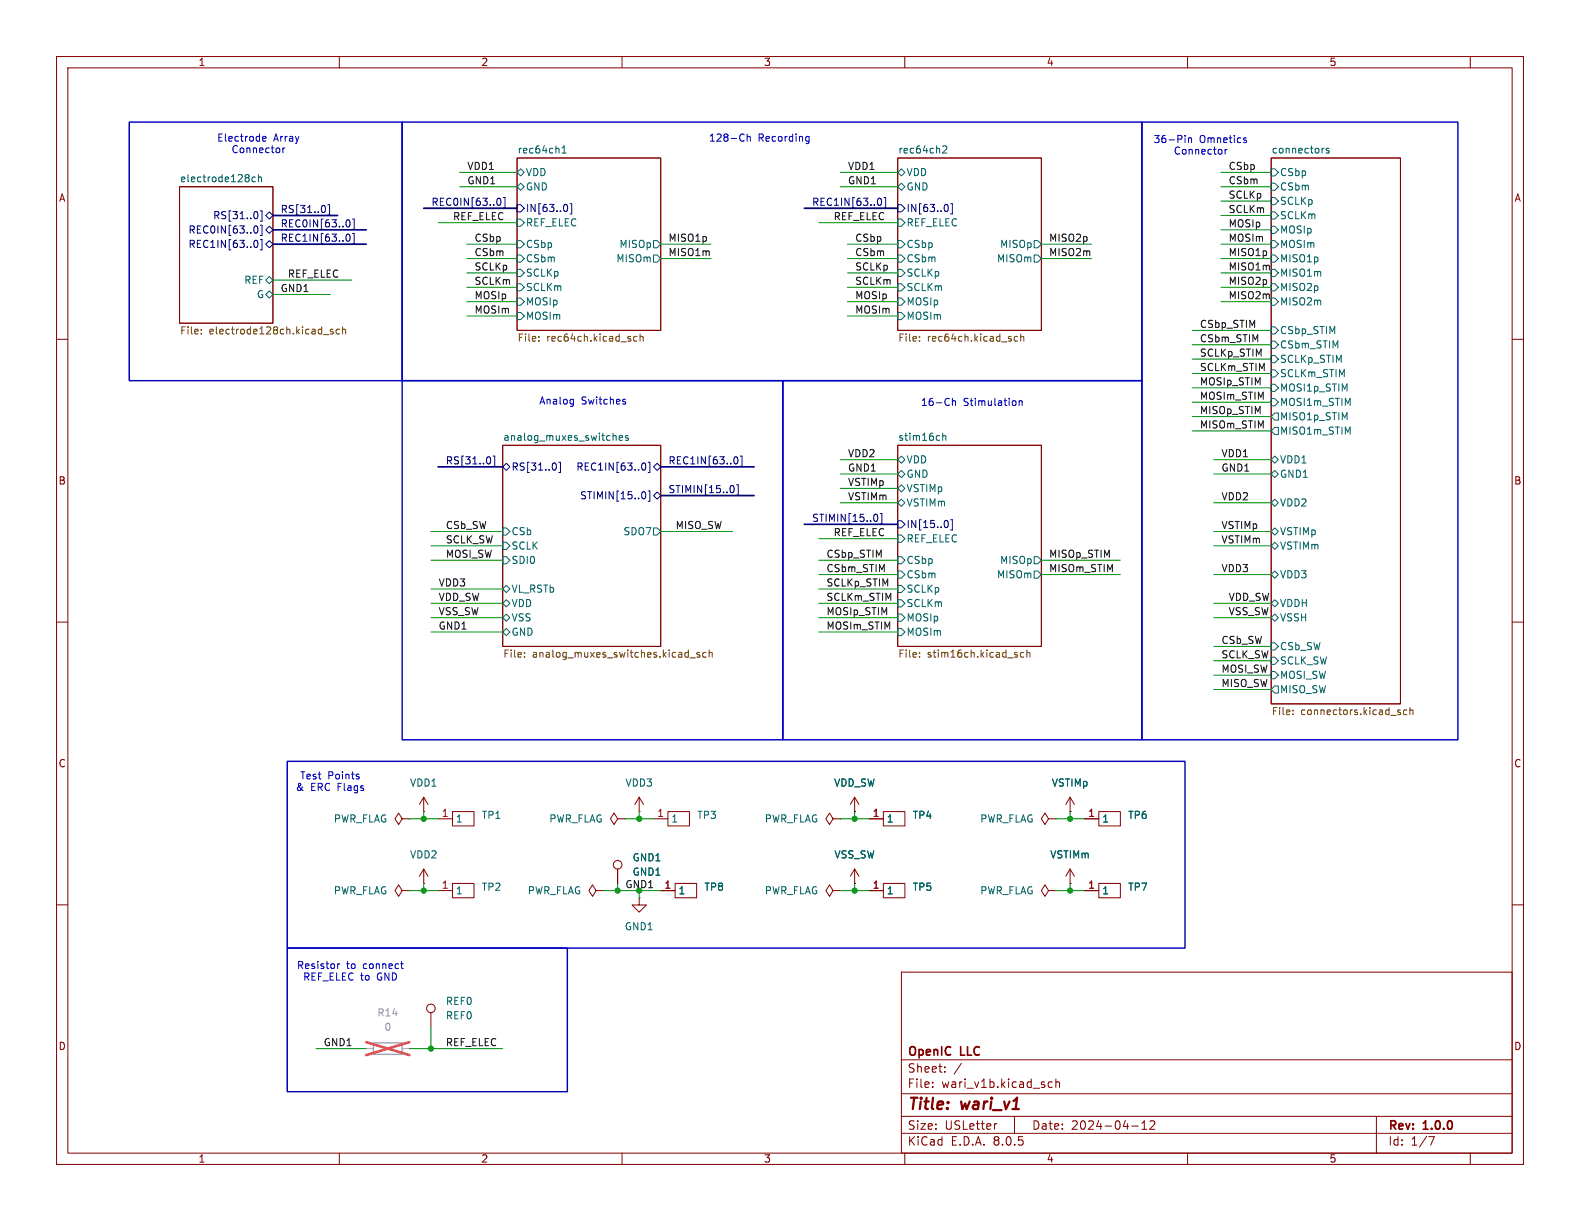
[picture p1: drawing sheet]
<svg xmlns="http://www.w3.org/2000/svg" width="279mm" height="216mm" viewBox="0 0 279 216" stroke-linecap="round" stroke-linejoin="round" font-family="sans-serif">
<g fill="none" stroke="#840000" stroke-width=".18">
<path d="M10 10h259.4v195.9h-259.4zM12 12h255.4v191.9h-255.4zM60 10v2M110 10v2M160 10v2M210 10v2M260 10v2M31.7 33h16.6v24.2h-16.6zM91.4 27.9h25.4v30.5h-25.4zM158.7 27.9h25.4v30.5h-25.4zM224.8 27.9h22.8v96.6h-22.8zM10 60h2"/>
<path d="M267.4 60h2M88.9 78.7h27.9v35.6h-27.9zM158.7 78.7h25.4v35.6h-25.4zM10 110h2M267.4 110h2M10 160h2M71.1 157.5l-.6-1-.7 1 .7 1 .6-1h1.3M71.1 144.8l-.6-1-.7 1 .7 1 .6-1h1.3M72.4 157.5h.1M72.4 144.8h.1M74.9 156.2h.1M74.9 143.5h.1"/>
<path d="M74.9 153.7l-.7 1.2M74.9 141v2.5M74.9 153.7v2.5M74.9 153.7l.8 1.2M74.9 141l-.7 1.2M74.9 141l.8 1.2M77.5 144.8h2.5M77.5 157.5h2.5M80 156.2h3.8v2.6h-3.8zM80 143.5h3.8v2.6h-3.8zM105.4 157.5l-.6-1-.7 1 .7 1 .6-1h1.3M106.7 157.5h.1"/>
<path d="M109.2 144.8l-.6-1-.7 1 .7 1 .6-1h1.3M109.2 153.7v2.5M110.5 144.8h.1M113 143.5h.1M113 158.8v1.2h1.3l-1.3 1.3-1.2-1.3h1.2M113 158.8h.1M113 141l-.7 1.2M113 141v2.5M113 141l.8 1.2M115.6 144.8h2.5M116.8 157.5h2.6M118.1 143.5h3.8v2.6h-3.8z"/>
<path d="M119.4 156.2h3.8v2.6h-3.8zM147.3 144.8l-.6-1-.7 1 .7 1 .6-1h1.3M147.3 157.5l-.6-1-.7 1 .7 1 .6-1h1.3M148.6 144.8h.1M148.6 157.5h.1M151.1 156.2h.1M151.1 143.5h.1M151.1 153.7l-.7 1.2M151.1 141v2.5M151.1 153.7v2.5M151.1 153.7l.8 1.2M151.1 141l-.7 1.2"/>
<path d="M151.1 141l.8 1.2M153.7 144.8h2.5M153.7 157.5h2.5M156.2 143.5h3.8v2.6h-3.8zM156.2 156.2h3.8v2.6h-3.8zM185.4 144.8l-.6-1-.7 1 .7 1 .6-1h1.3M185.4 157.5l-.6-1-.7 1 .7 1 .6-1h1.3M186.7 144.8h.1M186.7 157.5h.1M189.2 156.2h.1M189.2 143.5h.1M189.2 153.7l-.7 1.2"/>
<path d="M189.2 141v2.5M189.2 153.7v2.5M189.2 153.7l.8 1.2M189.2 141l-.7 1.2M189.2 141l.8 1.2M191.8 144.8h2.5M191.8 157.5h2.5M194.3 143.5h3.8v2.6h-3.8zM194.3 156.2h3.8v2.6h-3.8zM267.4 160h2M76.2 179.1v2.5M159.4 171.9h108v32h-108z"/>
<path d="M159.4 197.4h108M159.4 193.4h108M159.4 187.4h108M164.9 192.1v.2M164.9 191.4v.1M167.1 189.4v.2M167.1 188.7v.1M170 188l-1.3 1.9M176.3 198.7l-.3 .1M179.4 197.4v3M186.1 191.4l-.5-.1-.2 .3v.4l.1 .2h.6M186.7 191.4l.2-.1 .4 .1 .1 .9"/>
<path d="M186.7 190.8v1.5M200.1 199.1h1.2M201.9 199.7h.9M201.9 198.6l.5-.4v1.5M203.4 198.3l.5-.1 .2 .1 .1 .3-.9 1.1h.9M243.4 197.4v6.5M60 203.9v2M110 203.9v2M159.4 200.4h108M160 203.9v2M210 203.9v2M252.6 201h1l-.6 1.5"/>
<path d="M260 203.9v2"/>
<circle cx="109.2" cy="152.9" r=".76"/>
<circle cx="76.2" cy="178.3" r=".76"/>
</g>
<g fill="none" stroke="#006464" stroke-width=".18">
<path d="M45.2 31.4l-.4-.1-.2 .2 .1 .6h.5M45.7 31.4l.2-.1 .3 .1v.7M45.7 30.9v1.2M91.4 30.5l.7-.7 .6 .7-.6 .6zM91.4 33l.7-.6 .6 .6-.6 .7zM91.4 38.7h.7l.6 .7-.6 .6h-.7zM99.4 27.1h.7M99.4 26.2l.4-.4v1.3M158.7 30.5l.7-.7 .6 .7-.6 .6zM158.7 33l.7-.6 .6 .6-.6 .7zM158.7 38.7h.7l.6 .7-.6 .6h-.7zM166.7 25.9l.5-.1 .2 .4-.7 .9h.7"/>
<path d="M224.8 37.5h.6l.7 .6-.7 .6h-.6zM224.8 34.9h.6l.7 .7-.7 .6h-.6zM224.8 32.4h.6l.7 .6-.7 .7h-.6zM224.8 29.8h.6l.7 .7-.7 .6h-.6zM234.1 26.2l-.2 .1M235 26.3l-.3-.1-.2 .2 .1 .2 .4 .1v.3h-.5M47 52.1l.6-.7 .7 .7-.7 .6zM47.6 48.9l.7 .6-.7 .7-.6-.7zM91.4 50.2h.7l.6 .6-.6 .6h-.7zM91.4 52.7h.7l.6 .6-.6 .7h-.7zM91.4 55.2h.7l.6 .7-.6 .6h-.7zM91.4 45.1h.7l.6 .6-.6 .7h-.7z"/>
<path d="M91.4 47.6h.7l.6 .7-.6 .6h-.7zM91.4 42.5h.7l.6 .7-.6 .6h-.7zM115.6 45.1h.6l.6 .6-.6 .7h-.6zM115.6 42.5h.6l.6 .7-.6 .6h-.6zM158.7 50.2h.7l.6 .6-.6 .6h-.7zM158.7 52.7h.7l.6 .6-.6 .7h-.7zM158.7 55.2h.7l.6 .7-.6 .6h-.7zM158.7 45.1h.7l.6 .6-.6 .7h-.7zM158.7 47.6h.7l.6 .7-.6 .6h-.7zM158.7 42.5h.7l.6 .7-.6 .6h-.7zM182.9 45.1h.6l.6 .6-.6 .7h-.6zM182.9 42.5h.6l.6 .7-.6 .6h-.6z"/>
<path d="M224.8 45.1h.6l.7 .6-.7 .7h-.6zM224.8 42.5h.6l.7 .7-.7 .6h-.6zM224.8 47.6h.6l.7 .7-.7 .6h-.6zM224.8 50.2h.6l.7 .6-.7 .6h-.6zM224.8 52.7h.6l.7 .6-.7 .7h-.6zM224.8 40h.6l.7 .6-.7 .7h-.6zM224.8 57.8h.6l.7 .6-.7 .7h-.6zM108.6 77l.4 .2v.7M109.5 77.4l.6-.1-.1-.2-.3-.1-.2 .2 .1 .6h.4M111.1 77.1l-.3-.1-.2 .2 .1 .2 .4 .1v.3h-.5M166.7 76.6v1.3M166.7 77.1l.2-.1 .3 .1 .1 .8"/>
<path d="M224.8 62.9h.6l.7 .6-.7 .6h-.6zM224.8 60.3h.6l.7 .7-.7 .6h-.6zM224.8 65.4h.6l.7 .6-.7 .7h-.6zM224.8 67.9h.6l.7 .7-.7 .6h-.6zM224.8 70.5h.6l.7 .6-.7 .7h-.6zM225.4 73h.7v1.3h-.7l-.6-.6zM225.4 75.6h.7v1.2h-.7l-.6-.6zM88.9 98.4h.6l.7 .7-.7 .6h-.6zM88.9 95.9h.6l.7 .6-.7 .7h-.6zM88.9 93.3h.6l.7 .7-.7 .6h-.6zM115.6 93.3h.6l.6 .7-.6 .6h-.6zM158.7 83.8l.7-.6 .6 .6-.6 .7z"/>
<path d="M158.7 98.4h.7l.6 .7-.6 .6h-.7zM158.7 94.6h.7l.6 .7-.6 .6h-.7zM158.7 86.4l.7-.7 .6 .7-.6 .6zM158.7 88.9l.7-.6 .6 .6-.6 .6zM159.4 80.6l.6 .7-.6 .6-.7-.6zM182.9 98.4h.6l.6 .7-.6 .6h-.6zM224.8 81.3l.6-.7 .7 .7-.7 .6zM224.8 83.8l.6-.6 .7 .6-.7 .7zM224.8 88.9l.6-.6 .7 .6-.7 .6zM224.8 94l.6-.7 .7 .7-.7 .6zM224.8 96.5l.6-.6 .7 .6-.7 .7zM88.9 109.2l.6-.6 .7 .6-.7 .7z"/>
<path d="M88.9 106.7l.6-.7 .7 .7-.7 .6zM88.9 111.8l.6-.7 .7 .7-.7 .6zM88.9 104.1l.6-.6 .7 .6-.7 .7zM158.7 101h.7l.6 .6-.6 .6h-.7zM158.7 108.6h.7l.6 .6-.6 .7h-.7zM158.7 111.1h.7l.6 .7-.6 .6h-.7zM158.7 103.5h.7l.6 .6-.6 .7h-.7zM158.7 106h.7l.6 .7-.6 .6h-.7zM182.9 101h.6l.6 .6-.6 .6h-.6zM224.8 101.6l.6-.6 .7 .6-.7 .6zM224.8 106.7l.6-.7 .7 .7-.7 .6zM224.8 109.2l.6-.6 .7 .6-.7 .7z"/>
<path d="M224.8 113.7h.6l.7 .6-.7 .6h-.6zM224.8 116.2h.6l.7 .6-.7 .7h-.6zM224.8 118.7h.6l.7 .7-.7 .6h-.6zM225.4 121.3h.7v1.3h-.7l-.6-.7z"/>
</g>
<g fill="none" stroke="#000084" stroke-width=".18">
<path d="M45.4 37.5l.2 .4-.2 .7M46 39.8h.3v1.8h-.3M46 37.3h.3v1.8h-.3M47.6 37.5l.7 .6-.7 .6-.6-.6zM57.4 36.4l.2 .4-.2 .7M58 36.2h.3v1.8h-.3M61.4 38.9h.1a.68 .68 0 0 1 .4 .6 .68 .68 0 0 1-.4 .6h-.1M62.3 38.7h.3v1.9h-.3M88 35.1l.2-.1a.68 .68 0 0 1 .4 .7 .68 .68 0 0 1-.4 .6h-.2M89 34.9h.3v1.8h-.3M91.4 36.2h.7l.6 .6-.6 .7h-.7zM100.1 36.1a.79 .79 0 0 1 0 1.3"/>
<path d="M100.8 36h.3v1.8h-.3M155.3 35.1l.2-.1a.68 .68 0 0 1 .4 .7 .68 .68 0 0 1-.4 .6h-.2M156.3 34.9h.3v1.8h-.3M158.7 36.2h.7l.6 .6-.6 .7h-.7zM167.4 36.1a.79 .79 0 0 1 0 1.3M168.1 36h.3v1.8h-.3M45.1 40l.1-.1a.68 .68 0 0 1 .4 .7 .68 .68 0 0 1-.4 .6h-.1M45.1 42.6l.1-.1a.68 .68 0 0 1 .4 .6 .68 .68 0 0 1-.4 .7l-.1-.1M46 42.4h.3v1.8h-.3M47 43.2l.6-.7 .7 .7-.7 .6zM47.6 40l.7 .6-.7 .7-.6-.7zM61.4 41.5l.1-.1a.68 .68 0 0 1 .4 .6 .68 .68 0 0 1-.4 .7l-.1-.1"/>
<path d="M62.3 41.3h.3v1.8h-.3M86.6 80.8l.2 .5-.2 .7M87.2 80.6h.3v1.9h-.3M88.9 82.6l.6-.7 .7 .7-.7 .6zM98.2 81.9l.2 .4-.2 .8M98.8 81.7h.3v1.9h-.3M113.6 81.9h.2a.68 .68 0 0 1 .4 .6 .68 .68 0 0 1-.4 .6h-.2M113.9 86.9a.79 .79 0 0 1 0 1.3M114.6 86.8h.3v1.8h-.3M114.6 81.7h.3v1.9h-.3M115.6 87.6l.6-.6 .6 .6-.6 .7zM115.6 82.6l.6-.7 .6 .7-.6 .6z"/>
<path d="M129.5 85.8a.79 .79 0 0 1 0 1.3M129.9 80.8h.2a.68 .68 0 0 1 .4 .6 .68 .68 0 0 1-.4 .6h-.2M130.2 85.7h.3v1.8h-.3M130.9 80.6h.3v1.9h-.3M154.9 90.9a.79 .79 0 0 1 0 1.3M155.6 90.8h.3v1.8h-.3M158.7 92.1h.7l.6 .6-.6 .6h-.7zM167.4 92a.79 .79 0 0 1 0 1.3M168.1 91.9h.3v1.8h-.3"/>
</g>
<g fill="none" stroke="#725600" stroke-width=".18">
<path d="M35.6 58.9v.2M35.6 58.3v.1M57.2 59.2h1M58.9 58.3l-.3-.1-.2 .2 .1 .2 .4 .1v.3h-.5M60 58.3l-.3-.1-.3 .3 .1 .5h.5M60.6 58.3l.2-.1 .3 .1v.8M60.6 57.8v1.3M95.3 59.5v.2M112.6 59.5h-.3l-.3 .2 .2 .6h.4M113.2 59.6l.2-.1h.3v.8M113.2 59.1v1.2M162.6 59.5v.2"/>
<path d="M180 59.5h-.4l-.2 .2 .1 .6h.5M180.5 59.6l.2-.1h.3v.8M180.5 59.1v1.2M95.3 60.2v.1M162.6 60.2v.1M92.7 116.1v.1M92.7 115.4v.1M122 116.3h1M123.7 115.4h-.3l-.2 .1 .1 .2 .4 .1v.3h-.5M124.9 115.4h-.4l-.2 .2 .1 .5h.5M125.4 115.5l.2-.1h.3l.1 .8M125.4 114.9v1.3"/>
<path d="M162.6 116.1v.1M162.6 115.4v.1M179.9 115.8v.3M181 115.4h-.3l-.3 .2 .2 .5h.4M181.6 115.5l.2-.1h.3v.8M181.6 114.9v1.3M228.6 126.2v.2M228.6 125.6v.1M247.5 125.9l.2 .2-.2 .3M247.5 125.5l.1 .1M248.8 125.6l-.4-.1-.2 .3 .1 .5h.5M249.3 125.6l.2-.1 .3 .1 .1 .8"/>
<path d="M249.3 125.1v1.3"/>
</g>
<path d="M66 184.4h5.1v2h-5.1z" fill="none" stroke="#a1a1a1" stroke-width=".25"/>
<path d="M64.8 185.4h1.2M71.1 185.4h1.3" fill="none" stroke="#a1a1a1" stroke-width=".18"/>
<path d="M64.8 184.3l7.6 2.3M72.4 184.3l-7.6 2.3" fill="none" stroke="#e65255" stroke-width=".46"/>
<g fill="none" stroke="#0000c2" stroke-width=".18">
<path d="M46.4 24.5l.7-.1-.1-.2-.4-.1-.2 .2 .1 .6h.5M50 26.2v.8M50.1 26.2l-.1 .2M131.5 23.8h.1M131.6 24.8l-.1 .1M132.1 23.7v1.3M132.1 24.2l.2-.1 .3 .1 .1 .8M142.6 24.9h.5M142.6 24.2h.5M143.1 24.1v1l-.3 .3-.3-.1M209.6 23.9v.2M209.6 24.4v.8"/>
<path d="M210.2 24.4v.8M210.2 24.5l.1-.1h.4v.8M216.6 26.4v.9M217 26.4l-.4 .3M220.1 24.4h.3M220.1 24.8l.3 .1v.1l-.1 .2h-.3M101 70.6l.4 .1M101.4 70.6v1l-.2 .3M101.4 71.4h-.4M110.3 71l.3 .1 .1 .2-.2 .1h-.3M110.3 70.6l.3 .1M168.4 70.4v1.3"/>
<path d="M168.4 71l.2-.1h.3l.1 .8M179.5 70.9l.2 .2-.2 .5M180.2 71l.2-.1h.3l.1 .8M180.2 70.9v.8M63.3 137.3l.2 .2-.2 .2M63.3 136.9l.2 .1M59.7 170.4v.9M60.1 170.4l-.4 .3M70.8 170.4h.5M71.1 171.2l.2 .1"/>
</g>
<path d="M22.9 21.6h48.2v45.7h-48.2zM71.1 21.6h130.8v45.7h-130.8zM201.9 21.6h55.9v109.2h-55.9zM71.1 67.3h67.3v63.5h-67.3zM138.4 67.3h63.5v63.5h-63.5zM50.8 134.6h158.7v33h-158.7zM50.8 167.6h49.5v25.4h-49.5z" fill="none" stroke="#0000c2" stroke-width=".25"/>
<path d="M48.3 38.1h11.4M74.9 36.8h16.5M142.2 36.8h16.5M48.3 40.6h16.5M48.3 43.2h16.5M77.5 82.6h11.4M116.8 87.6h16.5M116.8 82.6h16.5M142.2 92.7h16.5" fill="none" stroke="#000084" stroke-width=".3"/>
<g fill="none" stroke="#009600" stroke-width=".18">
<path d="M77.5 39.4h13.9M81.3 33h10.1M81.3 30.5h10.1M144.8 39.4h13.9M148.6 33h10.1M148.6 30.5h10.1M215.9 33h8.9M215.9 30.5h8.9M215.9 35.6h8.9M215.9 38.1h8.9M48.3 52.1h10.1M48.3 49.5h13.9"/>
<path d="M82.5 45.7h8.9M82.5 50.8h8.9M82.5 43.2h8.9M82.5 48.3h8.9M82.5 53.3h8.9M82.5 55.9h8.9M116.8 45.7h8.9M116.8 43.2h8.9M149.9 45.7h8.8M149.9 50.8h8.8M149.9 43.2h8.8M149.9 48.3h8.8"/>
<path d="M149.9 53.3h8.8M149.9 55.9h8.8M184.1 45.7h8.9M184.1 43.2h8.9M210.8 58.4h14M215.9 45.7h8.9M215.9 50.8h8.9M215.9 43.2h8.9M215.9 48.3h8.9M215.9 53.3h8.9M215.9 40.6h8.9M210.8 71.1h14"/>
<path d="M210.8 73.7h14M210.8 68.6h14M210.8 76.2h14M210.8 61h14M210.8 63.5h14M210.8 66h14M76.2 96.5h12.7M76.2 94h12.7M76.2 99.1h12.7M116.8 94h12.7M144.8 99.1h13.9M144.8 95.3h13.9"/>
<path d="M148.6 88.9h10.1M148.6 86.4h10.1M148.6 83.8h10.1M148.6 81.3h10.1M184.1 99.1h14M214.6 96.5h10.2M214.6 88.9h10.2M214.6 83.8h10.2M214.6 81.3h10.2M214.6 94h10.2M76.2 104.1h12.7M76.2 109.2h12.7"/>
<path d="M76.2 106.7h12.7M76.2 111.8h12.7M144.8 101.6h13.9M144.8 104.1h13.9M144.8 109.2h13.9M144.8 106.7h13.9M144.8 111.8h13.9M184.1 101.6h14M214.6 101.6h10.2M214.6 109.2h10.2M214.6 106.7h10.2M214.6 119.4h10.2"/>
<path d="M214.6 114.3h10.2M214.6 116.8h10.2M214.6 121.9h10.2M72.4 144.8h5.1M72.4 157.5h5.1M74.9 143.5v1.3M74.9 156.2v1.3M106.7 157.5h10.1M109.2 156.2v1.3M110.5 144.8h5.1M113 143.5v1.3M113 157.5v1.3"/>
<path d="M148.6 144.8h5.1M148.6 157.5h5.1M151.1 143.5v1.3M151.1 156.2v1.3M186.7 144.8h5.1M186.7 157.5h5.1M189.2 143.5v1.3M189.2 156.2v1.3M55.9 185.4h8.9M72.4 185.4h16.5M76.2 181.6v3.8"/>
</g>
<g fill="#009600" stroke="#009600" stroke-width=".18">
<circle cx="189.2" cy="157.5" r=".46"/>
<circle cx="189.2" cy="144.8" r=".46"/>
<circle cx="74.9" cy="157.5" r=".46"/>
<circle cx="76.2" cy="185.4" r=".46"/>
<circle cx="74.9" cy="144.8" r=".46"/>
<circle cx="113" cy="157.5" r=".46"/>
<circle cx="109.2" cy="157.5" r=".46"/>
<circle cx="113" cy="144.8" r=".46"/>
<circle cx="151.1" cy="157.5" r=".46"/>
<circle cx="151.1" cy="144.8" r=".46"/>
</g>
<g font-size="2.8" fill="#840000">
<text x="160.4" y="196.8">Title:</text>
<text x="170.1" y="196.8">wari_v1</text>
</g>
<g font-size="2.1" fill="#840000">
<text x="160.4" y="189.9">Sheet:</text>
<text x="160.4" y="187.1">OpenIC</text>
<text x="169.9" y="187.1">LLC</text>
<text x="160.4" y="192.6">File:</text>
<text x="166.5" y="192.6">wari_v1b.kicad_sch</text>
<text x="160.4" y="202.8">KiCad</text>
<text x="160.4" y="200">Size:</text>
<text x="167.1" y="200">USLetter</text>
<text x="168.1" y="202.8">E.D.A.</text>
<text x="175.7" y="202.8">8.0.5</text>
<text x="182.4" y="200">Date:</text>
<text x="189.4" y="200">2024-04-12</text>
<text x="245.4" y="200.2">Rev:</text>
<text x="245.4" y="202.8">Id:</text>
<text x="249.5" y="202.8">1/7</text>
<text x="251.8" y="200.2">1.0.0</text>
</g>
<g font-size="1.8" fill="#840000">
<text x="35" y="11.9">1</text>
<text x="85" y="11.9">2</text>
<text x="135" y="11.9">3</text>
<text x="185" y="11.9">4</text>
<text x="235" y="11.9">5</text>
<text x="10.3" y="35.9">A</text>
<text x="267.7" y="35.9">A</text>
<text x="10.3" y="85.9">B</text>
<text x="267.7" y="85.9">B</text>
<text x="10.3" y="135.9">C</text>
<text x="267.7" y="135.9">C</text>
<text x="10.3" y="185.9">D</text>
<text x="267.7" y="185.9">D</text>
<text x="35" y="205.8">1</text>
<text x="85" y="205.8">2</text>
<text x="135" y="205.8">3</text>
<text x="185" y="205.8">4</text>
<text x="235" y="205.8">5</text>
</g>
<g font-size="1.8" fill="#0000c2">
<text x="38.3" y="25.2">Electrode</text>
<text x="40.8" y="27.3">Connector</text>
<text x="48.4" y="25.2">Array</text>
<text x="125.3" y="25.3">128-Ch</text>
<text x="134" y="25.3">Recording</text>
<text x="203.9" y="25.5">36-Pin</text>
<text x="207.5" y="27.5">Connector</text>
<text x="212.1" y="25.5">Omnetics</text>
<text x="95.3" y="71.7">Analog</text>
<text x="102.8" y="71.7">Switches</text>
<text x="162.8" y="72">16-Ch</text>
<text x="170.3" y="72">Stimulation</text>
<text x="52.2" y="140.1">&amp;</text>
<text x="53" y="138">Test</text>
<text x="54.9" y="140.1">ERC Flags</text>
<text x="57.9" y="138">Points</text>
<text x="52.4" y="171.5">Resistor</text>
<text x="53.5" y="173.6">REF_ELEC to</text>
<text x="61.3" y="171.5">to</text>
<text x="64.3" y="171.5">connect</text>
<text x="66.8" y="173.6">GND</text>
</g>
<g font-size="1.8" fill="#006464">
<text x="91.4" y="27.2">rec64ch1</text>
<text x="158.7" y="27.2">rec64ch2</text>
<text x="224.8" y="27.2">connectors</text>
<text x="31.7" y="32.3">electrode128ch</text>
<text x="92.9" y="31.3">VDD</text>
<text x="92.9" y="33.9">GND</text>
<text x="160.2" y="31.3">VDD</text>
<text x="160.2" y="33.9">GND</text>
<text x="226.3" y="33.9">CSbm</text>
<text x="226.3" y="31.3">CSbp</text>
<text x="92.9" y="40.2">REF_ELEC</text>
<text x="160.2" y="40.2">REF_ELEC</text>
<text x="226.3" y="39">SCLKm</text>
<text x="226.3" y="36.4">SCLKp</text>
<text x="226.3" y="41.5">MOSIp</text>
<text x="92.9" y="46.6">CSbm</text>
<text x="92.9" y="44">CSbp</text>
<text x="108.9" y="46.6">MISOm</text>
<text x="109.4" y="44">MISOp</text>
<text x="160.2" y="46.6">CSbm</text>
<text x="160.2" y="44">CSbp</text>
<text x="176.2" y="46.6">MISOm</text>
<text x="176.7" y="44">MISOp</text>
<text x="226.3" y="46.6">MISO1p</text>
<text x="226.3" y="44">MOSIm</text>
<text x="43.1" y="50.4">REF</text>
<text x="45.3" y="52.9">G</text>
<text x="92.9" y="51.7">SCLKm</text>
<text x="92.9" y="49.1">SCLKp</text>
<text x="160.2" y="51.7">SCLKm</text>
<text x="160.2" y="49.1">SCLKp</text>
<text x="226.3" y="49.1">MISO1m</text>
<text x="226.3" y="51.7">MISO2p</text>
<text x="92.9" y="54.2">MOSIp</text>
<text x="92.9" y="56.7">MOSIm</text>
<text x="160.2" y="54.2">MOSIp</text>
<text x="160.2" y="56.7">MOSIm</text>
<text x="226.3" y="54.2">MISO2m</text>
<text x="226.3" y="59.3">CSbp_STIM</text>
<text x="226.3" y="64.4">SCLKp_STIM</text>
<text x="226.3" y="61.8">CSbm_STIM</text>
<text x="226.3" y="66.9">SCLKm_STIM</text>
<text x="226.3" y="69.4">MOSI1p_STIM</text>
<text x="226.3" y="72">MOSI1m_STIM</text>
<text x="226.3" y="74.5">MISO1p_STIM</text>
<text x="226.3" y="77.1">MISO1m_STIM</text>
<text x="88.9" y="78">analog_muxes_switches</text>
<text x="158.7" y="78">stim16ch</text>
<text x="160.2" y="82.1">VDD</text>
<text x="226.3" y="82.1">VDD1</text>
<text x="160.2" y="84.7">GND</text>
<text x="160.2" y="87.2">VSTIMp</text>
<text x="160.2" y="89.8">VSTIMm</text>
<text x="226.3" y="84.7">GND1</text>
<text x="226.3" y="89.8">VDD2</text>
<text x="90.4" y="94.8">CSb</text>
<text x="110.2" y="94.8">SDO7</text>
<text x="226.3" y="94.8">VSTIMp</text>
<text x="90.4" y="99.9">SDI0</text>
<text x="90.4" y="97.4">SCLK</text>
<text x="160.2" y="99.9">CSbp</text>
<text x="160.2" y="96.1">REF_ELEC</text>
<text x="176.7" y="99.9">MISOp</text>
<text x="226.3" y="97.4">VSTIMm</text>
<text x="90.4" y="107.5">VDD</text>
<text x="90.4" y="105">VL_RSTb</text>
<text x="160.2" y="102.5">CSbm</text>
<text x="160.2" y="105">SCLKp</text>
<text x="160.2" y="107.5">SCLKm</text>
<text x="176.2" y="102.5">MISOm</text>
<text x="226.3" y="102.5">VDD3</text>
<text x="226.3" y="107.5">VDDH</text>
<text x="90.4" y="110.1">VSS</text>
<text x="90.4" y="112.6">GND</text>
<text x="160.2" y="110.1">MOSIp</text>
<text x="160.2" y="112.6">MOSIm</text>
<text x="226.3" y="110.1">VSSH</text>
<text x="226.3" y="115.2">CSb_SW</text>
<text x="226.3" y="117.7">SCLK_SW</text>
<text x="226.3" y="122.8">MISO_SW</text>
<text x="226.3" y="120.2">MOSI_SW</text>
<text x="72.4" y="139.3">VDD1</text>
<text x="110.5" y="139.3">VDD3</text>
<text x="147.4" y="139.3">VDD_SW</text>
<text x="185.9" y="139.3">VSTIMp</text>
<text x="58.9" y="145.6">PWR_FLAG</text>
<text x="80.5" y="145.6">1</text>
<text x="85.1" y="145">TP1</text>
<text x="97" y="145.6">PWR_FLAG</text>
<text x="118.6" y="145.6">1</text>
<text x="123.2" y="145">TP3</text>
<text x="135.1" y="145.6">PWR_FLAG</text>
<text x="156.7" y="145.6">1</text>
<text x="161.3" y="145">TP4</text>
<text x="173.2" y="145.6">PWR_FLAG</text>
<text x="194.8" y="145.6">1</text>
<text x="199.4" y="145">TP6</text>
<text x="72.4" y="152">VDD2</text>
<text x="111.8" y="152.5">GND1</text>
<text x="111.8" y="155">GND1</text>
<text x="147.5" y="152">VSS_SW</text>
<text x="185.6" y="152">VSTIMm</text>
<text x="58.9" y="158.3">PWR_FLAG</text>
<text x="80.5" y="158.3">1</text>
<text x="85.1" y="157.7">TP2</text>
<text x="93.2" y="158.3">PWR_FLAG</text>
<text x="119.9" y="158.3">1</text>
<text x="124.5" y="157.7">TP8</text>
<text x="135.1" y="158.3">PWR_FLAG</text>
<text x="156.7" y="158.3">1</text>
<text x="161.3" y="157.7">TP5</text>
<text x="173.2" y="158.3">PWR_FLAG</text>
<text x="194.8" y="158.3">1</text>
<text x="199.4" y="157.7">TP7</text>
<text x="110.4" y="164.7">GND1</text>
<text x="78.7" y="177.9">REF0</text>
<text x="78.7" y="180.4">REF0</text>
</g>
<g font-size="1.8" fill="#0f0f0f">
<text x="82.5" y="30.1">VDD1</text>
<text x="82.5" y="32.7">GND1</text>
<text x="149.9" y="30.1">VDD1</text>
<text x="149.9" y="32.7">GND1</text>
<text x="217.2" y="30.1">CSbp</text>
<text x="217.2" y="32.7">CSbm</text>
<text x="217.2" y="35.2">SCLKp</text>
<text x="80" y="39">REF_ELEC</text>
<text x="147.3" y="39">REF_ELEC</text>
<text x="217.2" y="37.8">SCLKm</text>
<text x="217.2" y="40.3">MOSIp</text>
<text x="83.8" y="42.8">CSbp</text>
<text x="83.8" y="45.4">CSbm</text>
<text x="83.8" y="47.9">SCLKp</text>
<text x="118.1" y="45.4">MISO1m</text>
<text x="118.1" y="42.8">MISO1p</text>
<text x="151.1" y="45.4">CSbm</text>
<text x="151.1" y="42.8">CSbp</text>
<text x="151.1" y="47.9">SCLKp</text>
<text x="185.4" y="45.4">MISO2m</text>
<text x="185.4" y="42.8">MISO2p</text>
<text x="217.2" y="42.8">MOSIm</text>
<text x="217.2" y="45.4">MISO1p</text>
<text x="217.2" y="47.9">MISO1m</text>
<text x="49.5" y="51.7">GND1</text>
<text x="50.8" y="49.2">REF_ELEC</text>
<text x="83.8" y="53">MOSIp</text>
<text x="83.8" y="50.5">SCLKm</text>
<text x="151.1" y="53">MOSIp</text>
<text x="151.1" y="50.5">SCLKm</text>
<text x="217.2" y="50.5">MISO2p</text>
<text x="217.2" y="53">MISO2m</text>
<text x="83.8" y="55.5">MOSIm</text>
<text x="151.1" y="55.5">MOSIm</text>
<text x="212.1" y="58.1">CSbp_STIM</text>
<text x="212.1" y="60.6">CSbm_STIM</text>
<text x="212.1" y="65.7">SCLKm_STIM</text>
<text x="212.1" y="63.2">SCLKp_STIM</text>
<text x="212.1" y="70.8">MOSIm_STIM</text>
<text x="212.1" y="68.2">MOSIp_STIM</text>
<text x="212.1" y="75.9">MISOm_STIM</text>
<text x="212.1" y="73.3">MISOp_STIM</text>
<text x="149.9" y="80.9">VDD2</text>
<text x="149.9" y="83.5">GND1</text>
<text x="215.9" y="80.9">VDD1</text>
<text x="215.9" y="83.5">GND1</text>
<text x="149.9" y="88.6">VSTIMm</text>
<text x="149.9" y="86">VSTIMp</text>
<text x="215.9" y="88.6">VDD2</text>
<text x="78.7" y="93.6">CSb_SW</text>
<text x="119.4" y="93.6">MISO_SW</text>
<text x="147.3" y="94.9">REF_ELEC</text>
<text x="215.9" y="93.6">VSTIMp</text>
<text x="78.7" y="96.2">SCLK_SW</text>
<text x="78.7" y="98.7">MOSI_SW</text>
<text x="146" y="98.7">CSbp_STIM</text>
<text x="146" y="101.3">CSbm_STIM</text>
<text x="185.4" y="98.7">MISOp_STIM</text>
<text x="185.4" y="101.3">MISOm_STIM</text>
<text x="215.9" y="96.2">VSTIMm</text>
<text x="215.9" y="101.3">VDD3</text>
<text x="77.5" y="103.8">VDD3</text>
<text x="77.5" y="106.3">VDD_SW</text>
<text x="146" y="106.3">SCLKm_STIM</text>
<text x="146" y="103.8">SCLKp_STIM</text>
<text x="217.2" y="106.3">VDD_SW</text>
<text x="77.5" y="108.9">VSS_SW</text>
<text x="77.5" y="111.4">GND1</text>
<text x="146" y="108.9">MOSIp_STIM</text>
<text x="146" y="111.4">MOSIm_STIM</text>
<text x="215.9" y="114">CSb_SW</text>
<text x="217.2" y="108.9">VSS_SW</text>
<text x="215.9" y="116.5">SCLK_SW</text>
<text x="215.9" y="119">MOSI_SW</text>
<text x="215.9" y="121.6">MISO_SW</text>
<text x="110.5" y="157.1">GND1</text>
<text x="57.1" y="185.1">GND1</text>
<text x="78.7" y="185.1">REF_ELEC</text>
</g>
<g font-size="1.8" fill="#000084">
<text x="33.2" y="41.5">REC0IN[63..0]</text>
<text x="37.6" y="39">RS[31..0]</text>
<text x="49.5" y="37.8">RS[31..0]</text>
<text x="49.5" y="40.3">REC0IN[63..0]</text>
<text x="76.2" y="36.5">REC0IN[63..0]</text>
<text x="92.9" y="37.7">IN[63..0]</text>
<text x="143.5" y="36.5">REC1IN[63..0]</text>
<text x="160.2" y="37.7">IN[63..0]</text>
<text x="33.2" y="44">REC1IN[63..0]</text>
<text x="49.5" y="42.8">REC1IN[63..0]</text>
<text x="78.7" y="82.2">RS[31..0]</text>
<text x="90.4" y="83.4">RS[31..0]</text>
<text x="101.8" y="83.4">REC1IN[63..0]</text>
<text x="118.1" y="82.2">REC1IN[63..0]</text>
<text x="102.5" y="88.5">STIMIN[15..0]</text>
<text x="118.1" y="87.3">STIMIN[15..0]</text>
<text x="143.5" y="92.4">STIMIN[15..0]</text>
<text x="160.2" y="93.6">IN[15..0]</text>
</g>
<g font-size="1.8" fill="#725600">
<text x="31.7" y="59.5">File:</text>
<text x="37" y="59.5">electrode128ch.kicad_sch</text>
<text x="91.4" y="60.7">File:</text>
<text x="96.7" y="60.7">rec64ch.kicad_sch</text>
<text x="158.7" y="60.7">File:</text>
<text x="164" y="60.7">rec64ch.kicad_sch</text>
<text x="88.9" y="116.6">File:</text>
<text x="94.1" y="116.6">analog_muxes_switches.kicad_sch</text>
<text x="158.7" y="116.6">File:</text>
<text x="164" y="116.6">stim16ch.kicad_sch</text>
<text x="224.8" y="126.8">File:</text>
<text x="230" y="126.8">connectors.kicad_sch</text>
</g>
<g font-size="1.8" fill="#a90000">
<text x="78" y="144.5">1</text>
<text x="116.1" y="144.5">1</text>
<text x="154.2" y="144.5">1</text>
<text x="192.3" y="144.5">1</text>
<text x="78" y="157.2">1</text>
<text x="117.4" y="157.2">1</text>
<text x="154.2" y="157.2">1</text>
<text x="192.3" y="157.2">1</text>
</g>
<g font-size="1.8" fill="#989898">
<text x="66.6" y="179.9">R14</text>
<text x="67.9" y="182.5">0</text>
</g>
</svg>
